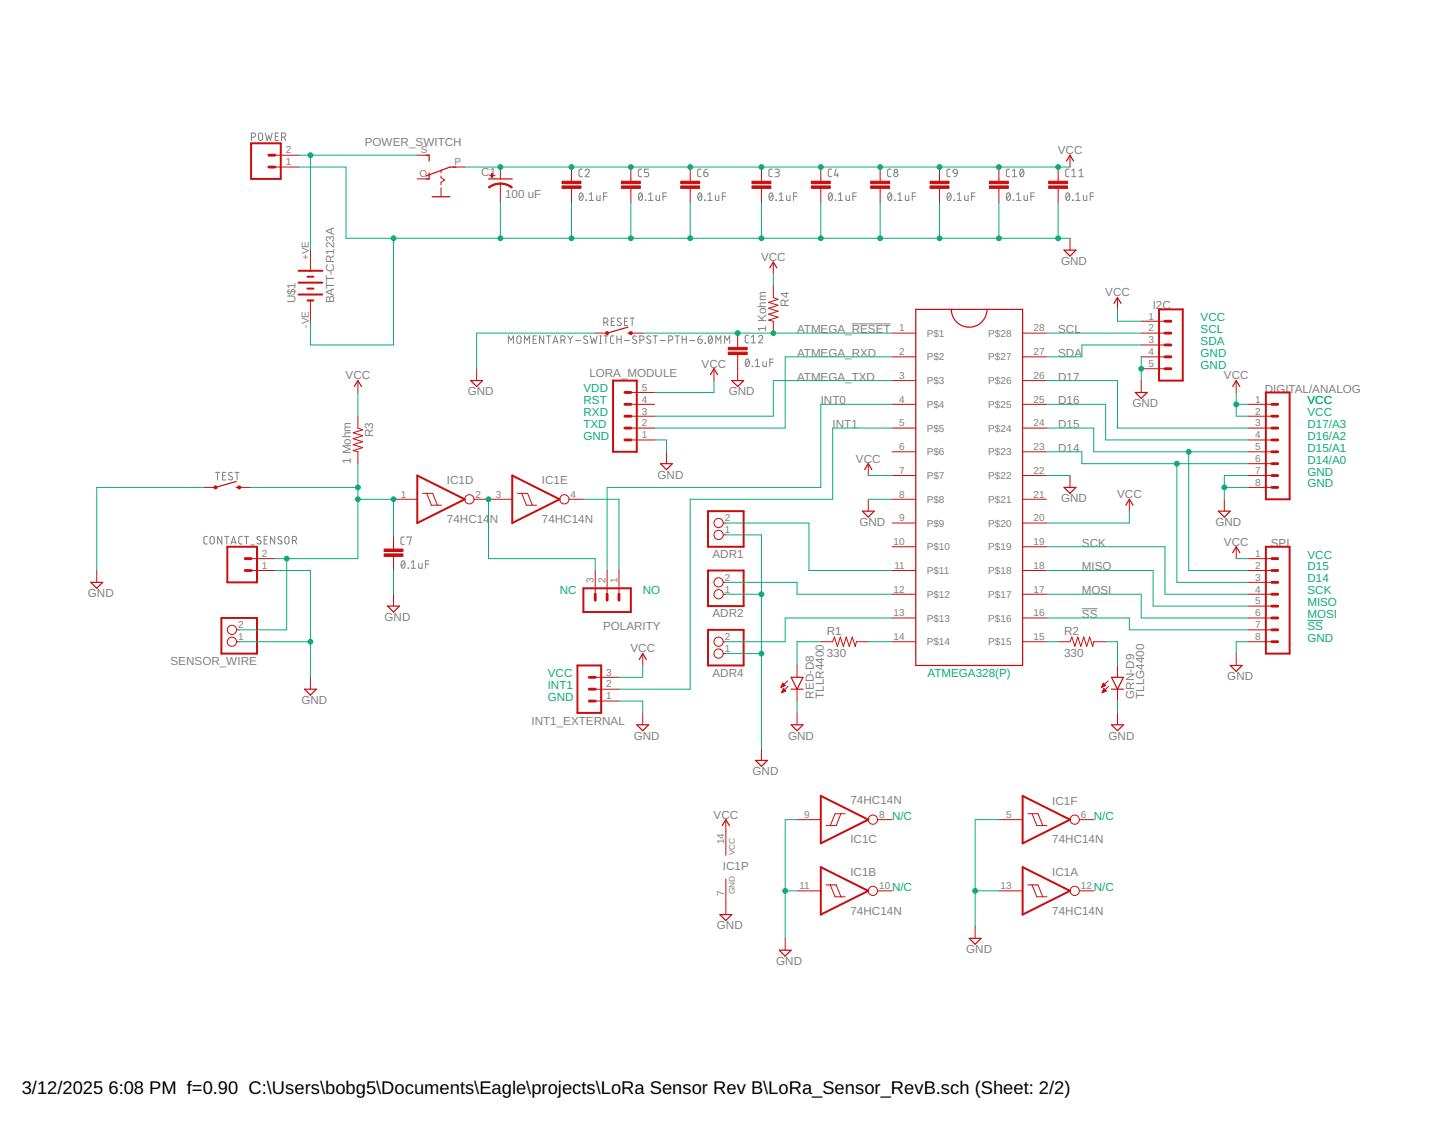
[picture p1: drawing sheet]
<svg xmlns="http://www.w3.org/2000/svg" width="279mm" height="216mm" viewBox="0 0 279 216" stroke-linecap="round" stroke-linejoin="round" font-family="sans-serif">
<g fill="none" stroke="#808080" stroke-width=".19">
<path d="M48.4 26.4h.4a.4 .4 0 0 0 .4-.4 .4 .4 0 0 0-.4-.4h-.4v1.5M49.9 25.7l.3-.1 .2 .1 .2 1a.4 .4 0 0 1-.4 .4 .4 .4 0 0 1-.4-.4zM51.1 25.6l.3 1.5 .4-1 .3 1 .3-1.5M53 26.3h.5M53.6 25.6h-.6v1.5h.6M54.2 26.4h.4a.4 .4 0 0 0 .4-.4 .4 .4 0 0 0-.4-.4h-.4v1.5M54.7 26.4l.3 .7M111.7 37.3l.2-.2a.86 .86 0 0 1 0 1.5 .91 .91 0 0 1-.2-1.3zM112.1 32.6h-.4l-.2 .3v.9l.2 .2h.4M112.2 37.5l-.6 .8M112.7 32.9a.41 .41 0 0 1 .5-.3 .41 .41 0 0 1 .2 .6l-.7 .8h.8M112.8 38.5l.1 .1z"/>
<path d="M113.5 38.6h.8M113.5 37.5l.4-.4v1.5M114.9 37.6v.9l.2 .1h.4v-1M116.2 37.8h.7M116.9 37.1h-.7v1.5M123.1 37.3l.2-.2a.86 .86 0 0 1 0 1.5 .91 .91 0 0 1-.2-1.3zM123.6 32.6h-.5l-.2 .3v.9l.2 .2h.5M123.7 37.5l-.7 .8M124.3 38.5l.1 .1zM124.9 38.6h.8M124.9 37.5l.4-.4v1.5M124.9 32.6h-.8v.6h.5a.41 .41 0 0 1 .3 .4 .41 .41 0 0 1-.3 .4h-.5"/>
<path d="M126.3 37.6v.9l.3 .1h.4v-1M127.7 37.8h.6M128.3 37.1h-.6v1.5M134.5 37.3l.2-.2a.84 .84 0 0 1 0 1.5 .93 .93 0 0 1-.2-1.3zM135 32.6h-.4l-.3 .3 .1 .9 .2 .2h.4M135.1 37.5l-.7 .8M135.5 33.2h.5a.41 .41 0 0 1 .3 .5 .41 .41 0 0 1-.4 .3 .41 .41 0 0 1-.4-.4zM135.7 38.5l.1 .1zM136.2 32.6l-.4 .1-.3 .5M136.3 38.6h.8M136.3 37.5l.4-.4v1.5M137.8 37.6v.9l.2 .1h.4v-1"/>
<path d="M139.1 37.8h.6M139.7 37.1h-.6v1.5M148.3 37.3l.2-.2a.86 .86 0 0 1 0 1.5 .93 .93 0 0 1-.2-1.3zM148.7 32.6h-.4l-.2 .3v.9l.2 .2h.4M148.8 37.5l-.7 .8M149.2 32.6h.5l.4 .2-.2 .4h-.5M149.4 38.5l.1 .1zM149.6 33.2a.4 .4 0 0 1 .5 .4 .4 .4 0 0 1-.5 .4h-.4M150 38.6h.8M150 37.5l.4-.4v1.5M151.5 37.6v.9l.2 .1h.4v-1M152.8 37.8h.7"/>
<path d="M153.5 37.1h-.7v1.5M159.7 37.3l.2-.2a.86 .86 0 0 1 0 1.5 .89 .89 0 0 1-.2-1.3zM160.1 32.6h-.4l-.2 .3v.9l.2 .2h.4M160.2 37.5l-.6 .8M160.8 38.5l.1 .1zM161 32.6l-.3 1.1h.8M161.2 33.4v.6M161.5 38.6h.8M161.5 37.5l.4-.4v1.5M162.9 37.6v.9l.3 .1h.4v-1M164.2 37.8h.7M164.9 37.1h-.7v1.5"/>
<path d="M171.1 37.3l.2-.2a.86 .86 0 0 1 0 1.5 .89 .89 0 0 1-.2-1.3zM171.6 32.6h-.5l-.2 .3v.9l.2 .2h.5M171.6 37.5l-.6 .8M172.3 38.5v.1zM172.9 38.6h.8M172.9 37.5l.4-.4v1.5M174.3 37.6v.8l.3 .2h.4v-1M175.7 37.8h.6M176.3 37.1h-.6v1.5M182.5 37.3l.3-.2a.86 .86 0 0 1 0 1.5 .91 .91 0 0 1-.3-1.3zM183 32.6h-.5l-.1 .3v.9l.1 .2h.5M183.1 37.5l-.7 .8"/>
<path d="M183.6 32.7l.3-.1 .3 .1 .1 .7-.7-.1-.1-.3zM183.7 38.5l.1 .1zM184.3 38.6h.8M184.3 37.5l.4-.4v1.5M184.3 33.4l-.1 .4-.5 .2M185.8 37.6v.8l.2 .2h.4v-1M187.1 37.8h.6M187.7 37.1h-.6v1.5M194 37.3l.2-.2a.86 .86 0 0 1 0 1.5 .91 .91 0 0 1-.2-1.3zM194.4 32.6h-.4l-.2 .3v.9l.2 .2h.4M194.5 37.5l-.7 .8M194.9 34h.9"/>
<path d="M194.9 32.9l.4-.3v1.4M195.1 38.5l.1 .1zM195.7 38.6h.9M195.7 37.5l.5-.4v1.5M196.5 32.7l.3-.1a.86 .86 0 0 1 0 1.4 .91 .91 0 0 1-.3-1.3zM197.1 32.9l-.7 .8M197.2 37.6v.8l.2 .2h.4v-1M198.5 37.8h.7M199.2 37.1h-.7v1.5M205.4 37.3l.2-.2a.86 .86 0 0 1 0 1.5 .91 .91 0 0 1-.2-1.3zM205.8 32.6h-.4l-.2 .3v.9l.2 .2h.4M205.9 37.5l-.6 .8"/>
<path d="M206.4 34h.8M206.4 32.9l.4-.3v1.4M206.5 38.5l.1 .1zM207.2 38.6h.8M207.2 37.5l.4-.4v1.5M207.8 34h.8M207.8 32.9l.4-.3v1.4M208.6 37.6v.9l.3 .1h.4v-1M209.9 37.8h.7M210.6 37.1h-.7v1.5M97.9 66.1v-1.4l.5 .8 .5-.8v1.4M99.6 64.8l.3-.1 .3 .1 .1 .9a.4 .4 0 0 1-.4 .4 .4 .4 0 0 1-.4-.4z"/>
<path d="M101 66.1v-1.4l.5 .8 .5-.8v1.4M102.7 65.3h.4M103.3 64.7h-.6v1.4h.6M104.7 64.7v1.4l-.8-1.4v1.4M105.2 64.7h.8M105.6 64.7v1.4M106.5 66.1l.5-1.4 .4 1.4M106.6 65.8h.7M108 65.5h.4a.41 .41 0 0 0 .4-.4 .41 .41 0 0 0-.4-.4h-.4v1.4M108.5 65.5l.3 .6M109.3 64.7l.5 .7M109.8 65.4v.7"/>
<path d="M110.3 64.7l-.5 .7M110.8 65.6h1M113.1 64.8a.37 .37 0 0 0-.5-.1 .37 .37 0 0 0-.1 .5l.7 .5a.41 .41 0 0 1-.3 .5 .41 .41 0 0 1-.5-.2M113.7 64.7l.3 1.4 .3-.9 .3 .9 .4-1.4M115.5 66.1h.3M115.5 64.7h.3M115.6 64.7v1.4M116.3 62.1h.4a.41 .41 0 0 0 .4-.4 .41 .41 0 0 0-.4-.4h-.4v1.4M116.3 64.7h.8M116.7 64.7v1.4M116.8 62.1l.3 .6M117.7 61.9h.5"/>
<path d="M118.2 64.7h-.4l-.2 .3v1l.2 .1h.4M118.4 61.3h-.7v1.4h.7M118.8 65.3h.8M118.8 64.7v1.4M119.6 61.4l-.5-.1-.2 .3 .1 .2 .5 .3a.36 .36 0 0 1 0 .6 .36 .36 0 0 1-.5-.1l-.2-.1M119.6 64.7v1.4M120.2 65.6h1M120.2 61.9h.5M120.9 61.3h-.7v1.4h.7M121.3 61.3h.8M121.7 61.3v1.4M122.5 64.8a.37 .37 0 0 0-.5-.1 .37 .37 0 0 0-.1 .5l.5 .4a.34 .34 0 0 1 .1 .4 .34 .34 0 0 1-.4 .1l-.3-.1"/>
<path d="M123.2 65.5h.4a.41 .41 0 0 0 .4-.4 .41 .41 0 0 0-.4-.4h-.4v1.4M125.2 64.8a.37 .37 0 0 0-.5-.1 .37 .37 0 0 0-.1 .5l.6 .4a.37 .37 0 0 1 0 .5 .37 .37 0 0 1-.5 0l-.2-.1M125.8 64.7h.8M126.2 64.7v1.4M127.1 65.6h1M128.8 65.5h.4a.41 .41 0 0 0 .4-.4 .41 .41 0 0 0-.4-.4h-.4v1.4M130 64.7h.8M130.4 64.7v1.4M131.4 65.3h.8M131.4 64.7v1.4M132.2 64.7v1.4M132.8 65.6h1"/>
<path d="M134.4 65.3h.5a.41 .41 0 0 1 .3 .5 .41 .41 0 0 1-.4 .3 .41 .41 0 0 1-.4-.4zM135 64.7l-.3 .1-.3 .5M135.8 66.1h.1M136.5 64.8l.3-.1a.86 .86 0 0 1 0 1.4 .9 .9 0 0 1-.3-1.3zM137.1 65l-.6 .8M137.8 66.1v-1.4l.5 .8 .5-.8v1.4M139.5 66.1v-1.4l.5 .8 .5-.8v1.4M143.7 69.2h.2a.84 .84 0 0 1 0 1.4 .95 .95 0 0 1-.2-1.4zM144.1 64.6h-.4l-.2 .3v.9l.2 .2h.4M144.2 69.5l-.6 .8M144.7 66h.8M144.7 64.9l.4-.3v1.4"/>
<path d="M144.8 70.5l.1 .1zM145.5 70.6h.8M145.5 69.5l.4-.3v1.4M146.1 64.9a.41 .41 0 0 1 .5-.3 .41 .41 0 0 1 .2 .6l-.7 .8h.8M146.9 69.6v.9l.3 .1h.4v-1M148.2 69.8h.7M148.9 69.2h-.7v1.4M164 62.4h7.5M41.5 91h.8M41.9 91v1.4M42.9 91.6h.4M43.5 91h-.6v1.4h.6"/>
<path d="M44.7 91.1a.37 .37 0 0 0-.6-.1 .37 .37 0 0 0 .1 .6l.4 .2a.34 .34 0 0 1 .1 .5 .34 .34 0 0 1-.4 .1l-.3-.2M45.2 91h.9M45.7 91v1.4M39.9 103.3h-.4l-.2 .3v1l.2 .2h.4M40.6 103.4l.3-.1 .2 .1 .2 1a.4 .4 0 0 1-.4 .4 .4 .4 0 0 1-.5-.4zM42.7 103.3v1.5l-.8-1.5v1.5M43.3 103.3h.8M43.7 103.3v1.5M44.5 104.8l.5-1.5 .5 1.5M44.6 104.4h.7M46.6 103.3h-.4l-.2 .3v1l.2 .2h.4M47.1 103.3h.8"/>
<path d="M47.5 103.3v1.5M48.3 104.9h.7M50.2 103.4l-.5-.1-.2 .3 .2 .3 .4 .3a.37 .37 0 0 1 0 .5 .37 .37 0 0 1-.5 0l-.2-.1M50.9 104h.5M51.5 103.3h-.6v1.5h.6M52.9 103.3v1.5l-.8-1.5v1.5M54.2 103.4a.37 .37 0 0 0-.6 0 .37 .37 0 0 0 .1 .5l.4 .3a.34 .34 0 0 1 .2 .4 .34 .34 0 0 1-.5 .2l-.3-.2M54.9 103.4l.3-.1 .3 .1 .1 1a.4 .4 0 0 1-.4 .4 .4 .4 0 0 1-.4-.4zM56.3 104.1h.4a.4 .4 0 0 0 .4-.4 .4 .4 0 0 0-.4-.4h-.4v1.5M56.8 104.1l.3 .7M77.4 108.1l.2-.1a.86 .86 0 0 1 0 1.5 .88 .88 0 0 1-.2-1.4zM77.9 103.4l-.5 .1-.2 .3v.9l.2 .2h.5"/>
<path d="M77.9 108.3l-.6 .8M78.4 103.6v-.2h.8l-.4 1.5M78.6 109.4h.1M79.2 109.5h.8M79.2 108.3l.4-.3v1.5M80.6 108.5v.7l.2 .3h.5v-1M82 108.6h.6M82.6 108h-.6v1.5M208.3 117.2h3"/>
<circle cx="172.5" cy="33.6" r=".41"/>
<circle cx="172.5" cy="32.9" r=".32"/>
</g>
<g fill="none" stroke="#c90d0c" stroke-width=".23">
<path d="M82.1 29.9h.5v1.1M82.6 33.3v1.2h-.5M83.2 37.9h3.4M87.8 32.2h-1.2l-4.5 1.7M94.1 34.5h4.5M205.4 31l.6-1.1 .7 1.1M148.2 51.6l.7-1.1 .7 1.1M176.3 59.6h20.6v68.6h-20.6zM183.2 59.6a3.4 3.4 0 0 0 3.4 3.4 3.4 3.4 0 0 0 3.5-3.4M204.9 48.2h2.3l-1.2 1.1zM214.5 58.4l.7-1.1 .7 1.1M68.2 74.4l.7-1.1 .7 1.1"/>
<path d="M90.6 73.3h2.3l-1.1 1.1zM120.9 64.2h.6M120.9 63l-4 1.2M136.8 72.2l.7-1.2 .7 1.2M140.9 73.3h2.3l-1.2 1.1zM218.6 75.6h2.3l-1.1 1.1zM237.4 74.4l.6-1.1 .7 1.1M45.5 93.9h.6M45.5 92.7l-4 1.2M127.2 89.3h2.3l-1.2 1.1zM166.1 98.4h2.2l-1.1 1.2zM166.5 90.4l.7-1.1 .7 1.1"/>
<path d="M204.9 93.9h2.3l-1.2 1.1zM216.8 97.3l.7-1.1 .7 1.1M234.6 98.4h2.3l-1.1 1.2zM17.5 112.2h2.3l-1.2 1.1zM74.6 116.7h2.3l-1.1 1.2zM237.4 106.4l.6-1.1 .7 1.1M58.6 132.7h2.3l-1.1 1.2zM122.6 139.6h2.3l-1.1 1.1zM123.1 127l.7-1.1 .7 1.1M152.3 132.7h2.3M152.3 130.5h2.3l-1.1 2.2zM152.3 139.6h2.3l-1.1 1.1z"/>
<path d="M214 130.5h2.3l-1.1 2.2zM214 132.7h2.3M214 139.6h2.3l-1.1 1.1zM236.9 128.2h2.3l-1.2 1.1zM139.1 159l.7-1.1 .7 1.1M145.5 146.5h2.3l-1.2 1.1zM138.6 176.1h2.3l-1.1 1.2zM150.1 183h2.2l-1.1 1.1zM186.6 180.7h2.3l-1.1 1.2z"/>
</g>
<g fill="none" stroke="#c90d0c" stroke-width=".19">
<path d="M52.9 32.2h4.6M52.9 29.9h4.6M80.3 29.9h2.3M80.3 34.5h2.3M84.9 32.7v.6M84.9 33.9v.3l.7 .5-.7 .4v.5M84.9 36.2v1.7M87.2 32.2h2.3M96.4 32.2v2.3M96.4 35.4v3.6M110 32.2v2.7M110 36.3v2.7"/>
<path d="M121.5 32.2v2.7M121.5 36.3v2.7M132.9 32.2v2.7M132.9 36.3v2.7M146.6 32.2v2.7M146.6 36.3v2.7M158.1 32.2v2.7M158.1 36.3v2.7M169.5 32.2v2.7M169.5 36.3v2.7M180.9 32.2v2.7M180.9 36.3v2.7"/>
<path d="M192.3 32.2v2.7M192.3 36.3v2.7M203.8 32.2v2.7M203.8 36.3v2.7M206 29.9v2.3M59.8 48.2v4M59.8 57.9v4M148.9 55v2.3l.9 .4-1.8 .5 1.8 .6-1.8 .6 1.8 .5-1.8 .6 1.8 .6-1.8 .6 .9 .2v2.3M148.9 50.5v2.2M206 45.9v2.3M215.2 57.3v2.3M68.9 73.3v2.3"/>
<path d="M91.8 71v2.3M114.6 64.2h2.3M121.5 64.2h2.3M121.5 77.9h4.5M121.5 75.6h4.5M137.5 71v2.3M142 64.2v2.7M142 68.3v5M171.8 64.2h4.5M171.8 68.7h4.5M171.8 73.3h4.5M171.8 77.9h4.5"/>
<path d="M196.9 64.2h4.6M196.9 68.7h4.6M196.9 73.3h4.6M196.9 77.9h4.6M219.8 64.2h4.5M219.8 68.7h4.5M219.8 61.9h4.5M219.8 66.4h4.5M219.8 71h4.5M219.8 73.3v2.3M238 73.3v2.3M240.3 77.9h4.6"/>
<path d="M39.2 93.9h2.3M46.1 93.9h2.2M68.9 80.2v2.2l.9 .4-1.8 .6 1.8 .5-1.8 .6 1.8 .6-1.8 .5 1.8 .6-1.8 .6 .9 .2v2.3M75.8 96.2h4.5M81.4 95h1.9l.9 2.3M82.2 95l.9 2.3h1.9M91.3 96.2h7.3M99.7 95h1.9l.9 2.3M100.5 95l.9 2.3h1.9M109.6 96.2h2.7M121.5 82.4h4.5M121.5 80.2h4.5"/>
<path d="M121.5 84.7h4.5M128.3 87v2.3M167.2 89.3v2.3M167.2 96.2v2.2M171.8 82.4h4.5M171.8 87h4.5M171.8 91.6h4.5M171.8 96.2h4.5M196.9 82.4h4.6M196.9 87h4.6M196.9 91.6h4.6M196.9 96.2h4.6"/>
<path d="M206 91.6v2.3M217.5 96.2v2.2M235.8 96.2v2.2M240.3 82.4h4.6M240.3 87h4.6M240.3 91.6h4.6M240.3 80.2h4.6M240.3 84.7h4.6M240.3 89.3h4.6M240.3 93.9h4.6M18.6 109.9v2.3M48.3 109.9h4.6"/>
<path d="M48.3 107.6h4.6M75.8 103v2.8M75.8 107.1v2.8M75.8 114.4v2.3M114.6 109.9v4.5M116.9 109.9v4.5M119.2 109.9v4.5M139.3 100.7h.5M139.3 114.4h.5M139.3 112.2h.5M139.3 103h.5M171.8 100.7h4.5"/>
<path d="M171.8 105.3h4.5M171.8 109.9h4.5M171.8 114.4h4.5M171.8 119h4.5M196.9 100.7h4.6M196.9 105.3h4.6M196.9 109.9h4.6M196.9 114.4h4.6M196.9 119h4.6M238 105.3v2.3M240.3 109.9h4.6M240.3 114.4h4.6"/>
<path d="M240.3 119h4.6M240.3 107.6h4.6M240.3 112.2h4.6M240.3 116.7h4.6M45.6 123.6h.5M45.6 121.3h.5M59.8 130.5v2.2M114.6 135h4.6M114.6 132.7h4.6M114.6 130.5h4.6M123.8 125.9v2.3M123.8 137.3v2.3"/>
<path d="M139.3 123.6h.5M139.3 125.9h.5M150.4 132.3h.1M150.5 132.2h.3M150.5 132.1h.5M150.5 133.4h.1M150.6 132h.6M150.6 133.3h.2M150.6 131.9h.5M150.6 133.2h.5M150.6 131.8h.4M150.7 133.1h.6"/>
<path d="M150.7 131.7h.2M150.7 133h.5M150.7 131.6l-.3 .8M150.7 131.6l.5 .4-.8 .4M150.7 131.6h.1M150.7 132.9h.4M150.8 132.8h.2M150.8 132.7h.1M151.3 133.1l-.4-.5-.4 .8M151.3 133.1l-.8 .3M151.7 131.1l-1.3 1.3M151.8 132.2l-1.3 1.2"/>
<path d="M153.5 128.2v2.3M153.5 132.7v2.3M153.5 137.3v2.3M158.1 123.6h2.2l.4-.9 .5 1.8 .6-1.8 .6 1.8 .6-1.8 .5 1.8 .6-1.8 .6 1.8 .2-.9h2.3M171.8 123.6h4.5M196.9 123.6h4.6M203.8 123.6h2.2l.4-.9 .6 1.8 .5-1.8 .6 1.8 .6-1.8 .6 1.8 .5-1.8 .6 1.8 .2-.9h2.3M212.1 132.3h.1M212.2 132.2h.3M212.2 132.1h.5M212.2 133.4h.1M212.3 132h.6"/>
<path d="M212.3 133.3h.2M212.3 131.9h.5M212.3 133.2h.5M212.3 131.8h.4M212.4 133.1h.6M212.4 131.7h.2M212.4 133h.5M212.4 131.6l.5 .4-.8 .4zM212.4 132.9h.4M212.5 132.8h.2M212.5 132.7h.1M213 133.1l-.4-.5-.4 .8"/>
<path d="M213 133.1l-.8 .3M213.4 131.1l-1.3 1.3M213.5 132.2l-1.3 1.2M215.2 128.2v2.3M215.2 132.7v2.3M215.2 137.3v2.3M238 125.9v2.3M240.3 123.6h4.6M240.3 121.3h4.6M139.8 157.9v6.8M146.6 144.2v2.3M153.5 157.9h4.6"/>
<path d="M161.9 156.7l-.9 2.3h-1.9M162.7 156.7h-1.9l-.9 2.3M169 157.9h2.8M192.3 157.9h4.6M197.9 156.7h2l.9 2.3M198.7 156.7l.9 2.3h2M207.8 157.9h2.8M139.8 169.3v6.8M153.5 171.6h4.6M159.1 170.4h1.9l.9 2.3M159.9 170.4l.9 2.3h1.9M169 171.6h2.8"/>
<path d="M187.8 178.4v2.3M192.3 171.6h4.6M197.9 170.4h2l.9 2.3M198.7 170.4l.9 2.3h2M207.8 171.6h2.8M151.2 180.7v2.3"/>
<circle cx="90.4" cy="96.2" r=".89"/>
<circle cx="108.7" cy="96.2" r=".89"/>
<circle cx="138.4" cy="112.2" r=".89"/>
<circle cx="138.4" cy="103" r=".89"/>
<circle cx="138.4" cy="114.4" r=".89"/>
<circle cx="138.4" cy="100.7" r=".89"/>
<circle cx="44.7" cy="123.6" r=".89"/>
<circle cx="44.7" cy="121.3" r=".89"/>
<circle cx="138.4" cy="125.9" r=".89"/>
<circle cx="138.4" cy="123.6" r=".89"/>
<circle cx="168.1" cy="157.9" r=".89"/>
<circle cx="206.9" cy="157.9" r=".89"/>
<circle cx="168.1" cy="171.6" r=".89"/>
<circle cx="206.9" cy="171.6" r=".89"/>
</g>
<g fill="#c90d0c" stroke="#c90d0c" stroke-width=".19">
<path d="M96.4 35.2l1.2 .2 1.1 .6-.2 .2-1.2-.6-.9-.1z" fill-rule="evenodd"/>
<path d="M94 36l1.1-.6 1.3-.2v.3l-1 .1-1.2 .6z" fill-rule="evenodd"/>
<circle cx="116.9" cy="64.2" r=".3"/>
<circle cx="121.5" cy="64.2" r=".3"/>
<circle cx="41.5" cy="93.9" r=".3"/>
<circle cx="46.1" cy="93.9" r=".3"/>
</g>
<g fill="none" stroke="#c90d0c" stroke-width=".38">
<path d="M48.3 27.6h5.8v6.9h-5.8zM57.5 56.7h4.6M57.5 52.2h4.6M57.5 54.4h4.6M59.2 57.9h1.1M59.2 53.3h1.1M59.2 55.6h1.1M223.2 59.6h4.6v13.7h-4.6zM118 73.3h4.6v13.7h-4.6zM243.8 75.6h4.5v20.6h-4.5zM80.3 91.6l9.2 4.6-9.2 4.5zM98.6 91.6l9.2 4.6-9.2 4.5z"/>
<path d="M136.3 98.4h6.9v6.9h-6.9zM42.6 119h6.9v6.9h-6.9zM43.8 105.3h5.7v6.9h-5.7zM112.3 113.3h9.2v4.6h-9.2zM136.3 109.9h6.9v6.8h-6.9zM243.8 105.3h4.5v20.6h-4.5zM111.2 128.2h4.6v9.1h-4.6zM136.3 121.3h6.9v6.9h-6.9zM158.1 153.3l9.1 4.6-9.1 4.5zM196.9 153.3l9.1 4.6-9.1 4.5zM158.1 167l9.1 4.6-9.1 4.5zM196.9 167l9.1 4.6-9.1 4.5z"/>
</g>
<g fill="none" stroke="#c90d0c" stroke-width=".55">
<path d="M51.8 29.9h1.1M51.8 32.2h1.1M120.3 77.9h1.2M120.3 75.6h1.2M224.3 66.4h1.2M224.3 64.2h1.2M224.3 61.9h1.2M224.3 71h1.2M224.3 68.7h1.2M244.9 77.9h1.1M120.3 82.4h1.2M120.3 80.2h1.2"/>
<path d="M120.3 84.7h1.2M244.9 82.4h1.1M244.9 80.2h1.1M244.9 87h1.1M244.9 84.7h1.1M244.9 93.9h1.1M244.9 91.6h1.1M244.9 89.3h1.1M47.2 107.6h1.1M47.2 109.9h1.1M114.6 114.4v1.2M116.9 114.4v1.2"/>
<path d="M119.2 114.4v1.2M244.9 107.6h1.1M244.9 109.9h1.1M244.9 112.2h1.1M244.9 116.7h1.1M244.9 114.4h1.1M244.9 119h1.1M113.5 130.5h1.1M113.5 132.7h1.1M113.5 135h1.1M244.9 123.6h1.1M244.9 121.3h1.1"/>
</g>
<g fill="#c90d0c" stroke="#c90d0c" stroke-width=".19">
<path d="M94.3 33.7h.8v.2h-.8z"/>
<path d="M94.7 33.4h.1v.8h-.1z"/>
<path d="M108.2 35.8h3.7v.5h-3.7z"/>
<path d="M108.2 34.9h3.7v.5h-3.7z"/>
<path d="M144.8 35.8h3.6v.5h-3.6z"/>
<path d="M144.8 34.9h3.6v.5h-3.6z"/>
<path d="M156.2 35.8h3.7v.5h-3.7z"/>
<path d="M156.2 34.9h3.7v.5h-3.7z"/>
<path d="M119.7 35.8h3.6v.5h-3.6z"/>
<path d="M119.7 34.9h3.6v.5h-3.6z"/>
<path d="M131.1 35.8h3.6v.5h-3.6z"/>
<path d="M131.1 34.9h3.6v.5h-3.6z"/>
<path d="M74 106.7h3.6v.4h-3.6z"/>
<path d="M74 105.7h3.6v.5h-3.6z"/>
<path d="M167.7 35.8h3.6v.5h-3.6z"/>
<path d="M167.7 34.9h3.6v.5h-3.6z"/>
<path d="M179.1 35.8h3.6v.5h-3.6z"/>
<path d="M179.1 34.9h3.6v.5h-3.6z"/>
<path d="M190.5 35.8h3.7v.5h-3.7z"/>
<path d="M190.5 34.9h3.7v.5h-3.7z"/>
<path d="M201.9 35.8h3.7v.5h-3.7z"/>
<path d="M201.9 34.9h3.7v.5h-3.7z"/>
<path d="M140.2 67.8h3.7v.5h-3.7z"/>
<path d="M140.2 66.9h3.7v.5h-3.7z"/>
</g>
<g fill="none" stroke="#0dab76" stroke-width=".19">
<path d="M57.5 32.2h9.1v13.7h139.4M57.5 29.9h22.8M59.8 29.9v18.3M89.5 32.2h116.5M96.4 39v6.9M110 39v6.9M121.5 39v6.9M132.9 39v6.9M146.6 39v6.9M158.1 39v6.9M169.5 39v6.9M180.9 39v6.9"/>
<path d="M192.3 39v6.9M203.8 39v6.9M75.8 45.9v20.5h-16v-4.5M148.9 52.7v2.3M215.2 59.6v2.3h4.6M68.9 75.6v4.6M114.6 64.2h-22.8v6.8M123.8 64.2h48M137.5 73.3v2.3h-11.5M171.8 77.9h-13.7v16h-41.2v16M171.8 68.7h-20.6v13.7h-25.2M171.8 73.3h-22.9v6.9h-22.9"/>
<path d="M201.5 64.2h18.3M201.5 73.3h13.7v9.1h25.1M201.5 77.9h11.4v6.8h27.4M219.8 66.4h-11.5v2.3h-6.8M219.8 68.7v4.6M238 75.6v4.6h2.3M238 77.9h2.3M39.2 93.9h-20.6v16M48.3 93.9h20.6M68.9 96.2h6.9v6.8M68.9 89.3v18.3h-16M94.1 96.2v11.4h20.5v2.3"/>
<path d="M112.3 96.2h6.9v13.7M126 84.7h2.3v2.3M167.2 96.2h4.6M167.2 91.6h4.6M171.8 82.4h-11.5v13.8h-27.4v36.5h-13.7M201.5 91.6h4.5M201.5 82.4h9.1v4.6h29.7M201.5 87h6.8v2.3h32M217.5 98.4v2.3h-16M226.6 89.3v22.9h13.7M228.9 87v22.9h11.4M235.8 93.9h4.5"/>
<path d="M240.3 91.6h-4.5v4.6M52.9 109.9h6.9v20.6M55.2 107.6v13.7h-9.1M75.8 109.9v4.5M139.8 103h6.8v41.2M139.8 112.2h13.7v2.2h18.3M139.8 114.4h6.8M139.8 100.7h16v9.2h16M171.8 119h-20.6v4.6h-11.4M201.5 114.4h18.3v4.6h20.5M201.5 105.3h22.8v9.1h16M201.5 109.9h20.5v6.8h18.3"/>
<path d="M201.5 119h16v2.3h22.8M238 107.6h2.3M251.8 119.5h3M46.1 123.6h13.7M119.2 135h4.6v2.3M123.8 128.2v2.3h-4.6M139.8 125.9h6.8M153.5 135v2.3M158.1 123.6h-4.6v4.6M167.2 123.6h4.6M201.5 123.6h2.3M212.9 123.6h2.3v4.6"/>
<path d="M215.2 135v2.3M240.3 123.6h-2.3v2.3M153.5 157.9h-2.3v22.8M192.3 157.9h-4.5v20.5M151.2 171.6h2.3M187.8 171.6h4.5"/>
</g>
<g fill="#0dab76" stroke="#0dab76" stroke-width=".19">
<circle cx="148.9" cy="64.2" r=".47"/>
<circle cx="142" cy="64.2" r=".47"/>
<circle cx="96.4" cy="45.9" r=".47"/>
<circle cx="110" cy="45.9" r=".47"/>
<circle cx="121.5" cy="45.9" r=".47"/>
<circle cx="132.9" cy="45.9" r=".47"/>
<circle cx="146.6" cy="45.9" r=".47"/>
<circle cx="158.1" cy="45.9" r=".47"/>
<circle cx="169.5" cy="45.9" r=".47"/>
<circle cx="180.9" cy="45.9" r=".47"/>
<circle cx="192.3" cy="45.9" r=".47"/>
<circle cx="203.8" cy="45.9" r=".47"/>
<circle cx="75.8" cy="45.9" r=".47"/>
<circle cx="151.2" cy="171.6" r=".47"/>
<circle cx="187.8" cy="171.6" r=".47"/>
<circle cx="235.8" cy="93.9" r=".47"/>
<circle cx="219.8" cy="71" r=".47"/>
<circle cx="146.6" cy="114.4" r=".47"/>
<circle cx="146.6" cy="125.9" r=".47"/>
<circle cx="59.8" cy="123.6" r=".47"/>
<circle cx="110" cy="32.2" r=".47"/>
<circle cx="121.5" cy="32.2" r=".47"/>
<circle cx="132.9" cy="32.2" r=".47"/>
<circle cx="146.6" cy="32.2" r=".47"/>
<circle cx="158.1" cy="32.2" r=".47"/>
<circle cx="96.4" cy="32.2" r=".47"/>
<circle cx="169.5" cy="32.2" r=".47"/>
<circle cx="180.9" cy="32.2" r=".47"/>
<circle cx="192.3" cy="32.2" r=".47"/>
<circle cx="203.8" cy="32.2" r=".47"/>
<circle cx="238" cy="77.9" r=".47"/>
<circle cx="59.8" cy="29.9" r=".47"/>
<circle cx="75.8" cy="96.2" r=".47"/>
<circle cx="68.9" cy="96.2" r=".47"/>
<circle cx="68.9" cy="93.9" r=".47"/>
<circle cx="55.2" cy="107.6" r=".47"/>
<circle cx="94.1" cy="96.2" r=".47"/>
<circle cx="228.9" cy="87" r=".47"/>
<circle cx="226.6" cy="89.3" r=".47"/>
</g>
<g font-size="3.5">
<text x="4.2" y="210.7">3/12/2025</text>
<text x="20.9" y="210.7">6:08 PM f=0.90 C:\Users\bobg5\Documents\Eagle\projects\LoRa Sensor Rev B\LoRa_Sensor_RevB.sch (Sheet: 2/2)</text>
</g>
<g font-size="2.2" fill="#808080">
<text x="70.2" y="28.1">POWER_SWITCH</text>
<text x="203.7" y="29.7">VCC</text>
<text x="92.7" y="33.9">C1</text>
<text x="97.3" y="38.2">100 uF</text>
<text x="146.5" y="50.2">VCC</text>
<text x="204.3" y="51">GND</text>
<text x="56.9" y="58.5" transform="rotate(-90 56.9 58.5)">U$1</text>
<text x="64.3" y="58.5" transform="rotate(-90 64.3 58.5)">BATT-CR123A</text>
<text x="151.9" y="59" transform="rotate(-90 151.9 59)">R4</text>
<text x="212.8" y="57.1">VCC</text>
<text x="222" y="59.6">I2</text>
<text x="223.8" y="59.6">C</text>
<text x="147.5" y="63.9" transform="rotate(-90 147.5 63.9)">1 Kohm</text>
<text x="153.5" y="64.2">ATMEGA_RESET</text>
<text x="203.8" y="64.2">SCL</text>
<text x="135.1" y="70.8">VCC</text>
<text x="153.5" y="68.7">ATMEGA_RXD</text>
<text x="203.8" y="68.7">SDA</text>
<text x="66.5" y="73.1">VCC</text>
<text x="90.1" y="76.2">GND</text>
<text x="113.5" y="72.6">LORA_MODULE</text>
<text x="140.3" y="76.2">GND</text>
<text x="153.5" y="73.3">ATMEGA_TXD</text>
<text x="158.1" y="77.9">I</text>
<text x="158.7" y="77.9">NT0</text>
<text x="203.8" y="73.3">D17</text>
<text x="203.8" y="77.9">D16</text>
<text x="235.7" y="73.1">VCC</text>
<text x="243.5" y="75.6">DIGITAL/ANALOG</text>
<text x="160.3" y="82.4">I</text>
<text x="160.9" y="82.4">NT1</text>
<text x="203.8" y="82.4">D15</text>
<text x="218" y="78.4">GND</text>
<text x="67.6" y="89.4" transform="rotate(-90 67.6 89.4)">1 Mohm</text>
<text x="71.9" y="84.2" transform="rotate(-90 71.9 84.2)">R3</text>
<text x="164.8" y="89.1">VCC</text>
<text x="203.8" y="87">D14</text>
<text x="86.1" y="93.3">IC1D</text>
<text x="104.3" y="93.3">IC1E</text>
<text x="126.6" y="92.2">GND</text>
<text x="215.1" y="95.9">VCC</text>
<text x="86.1" y="100.7">74HC14</text>
<text x="94.3" y="100.7">N</text>
<text x="104.3" y="100.7">74HC14N</text>
<text x="165.5" y="101.3">GND</text>
<text x="204.3" y="96.7">GND</text>
<text x="234" y="101.3">GND</text>
<text x="137.2" y="107.5">ADR1</text>
<text x="208.3" y="105.3">SCK</text>
<text x="235.7" y="105.1">VCC</text>
<text x="244.7" y="105.3">SPI</text>
<text x="208.3" y="109.9">MISO</text>
<text x="16.9" y="115">GND</text>
<text x="74.1" y="119.6">GND</text>
<text x="137.2" y="118.9">ADR2</text>
<text x="208.3" y="114.4">MOSI</text>
<text x="208.3" y="119">SS</text>
<text x="116.1" y="121.3">POLARITY</text>
<text x="121.4" y="125.6">VCC</text>
<text x="159.2" y="122.2">R1</text>
<text x="204.9" y="122.2">R2</text>
<text x="32.8" y="128.1">SENSOR_WIRE</text>
<text x="137.2" y="130.3">ADR4</text>
<text x="159.2" y="126.6">330</text>
<text x="204.9" y="126.6">330</text>
<text x="236.3" y="131">GND</text>
<text x="58.1" y="135.6">GND</text>
<text x="156.7" y="134.6" transform="rotate(-90 156.7 134.6)">RED-D8</text>
<text x="158.6" y="134.6" transform="rotate(-90 158.6 134.6)">TLLR4400</text>
<text x="218.4" y="134.6" transform="rotate(-90 218.4 134.6)">GRN-D9</text>
<text x="220.3" y="134.6" transform="rotate(-90 220.3 134.6)">TLLG4400</text>
<text x="102.4" y="139.6">INT1_EXTERNAL</text>
<text x="122.1" y="142.4">GND</text>
<text x="151.8" y="142.4">GND</text>
<text x="213.5" y="142.4">GND</text>
<text x="144.9" y="149.3">GND</text>
<text x="163.8" y="154.9">74HC14N</text>
<text x="202.6" y="155">IC1F</text>
<text x="137.4" y="157.6">VCC</text>
<text x="139.2" y="167.6">IC1P</text>
<text x="163.8" y="162.3">IC1C</text>
<text x="202.6" y="162.4">74HC14N</text>
<text x="163.8" y="168.7">IC1B</text>
<text x="202.6" y="168.7">IC1A</text>
<text x="138.1" y="179">GND</text>
<text x="163.8" y="176.2">74HC14N</text>
<text x="202.6" y="176.2">74HC14N</text>
<text x="149.5" y="185.9">GND</text>
<text x="186" y="183.6">GND</text>
</g>
<g font-size="2.2" fill="#0dab76">
<text x="231.2" y="61.9">VCC</text>
<text x="231.2" y="64.2">SCL</text>
<text x="231.2" y="66.4">SDA</text>
<text x="231.2" y="68.7">GND</text>
<text x="231.2" y="71">GND</text>
<text x="112.3" y="77.9">RST</text>
<text x="112.3" y="75.6">VDD</text>
<text x="251.8" y="77.9">VCC</text>
<text x="112.3" y="82.4">TXD</text>
<text x="112.3" y="80.2">RXD</text>
<text x="251.8" y="80.2">VCC</text>
<text x="251.8" y="82.4">D17/A3</text>
<text x="112.3" y="84.7">GND</text>
<text x="251.8" y="84.7">D16/A2</text>
<text x="251.8" y="87">D15/A1</text>
<text x="251.8" y="89.3">D14/A0</text>
<text x="251.8" y="91.6">GND</text>
<text x="251.8" y="93.9">GND</text>
<text x="251.8" y="107.6">VCC</text>
<text x="251.8" y="109.9">D15</text>
<text x="251.8" y="112.2">D14</text>
<text x="107.8" y="114.4">NC</text>
<text x="123.8" y="114.4">NO</text>
<text x="251.8" y="114.4">SCK</text>
<text x="251.8" y="116.7">MISO</text>
<text x="251.8" y="119">MOSI</text>
<text x="251.8" y="121.3">SS</text>
<text x="251.8" y="123.6">GND</text>
<text x="105.5" y="130.4">VCC</text>
<text x="178.6" y="130.4">ATMEGA328(P)</text>
<text x="105.5" y="132.7">INT1</text>
<text x="105.5" y="135">GND</text>
<text x="171.8" y="157.9">N/C</text>
<text x="210.6" y="157.9">N/C</text>
<text x="171.8" y="171.6">N/C</text>
<text x="210.6" y="171.6">N/C</text>
</g>
<g font-size="1.9" fill="#808080">
<text x="55" y="29.6">2</text>
<text x="81" y="29.6">S</text>
<text x="55" y="31.8">1</text>
<text x="80.8" y="34.1">O</text>
<text x="87.5" y="31.8">P</text>
<text x="59.5" y="50.1" transform="rotate(-90 59.5 50.1)">+VE</text>
<text x="59.5" y="63.1" transform="rotate(-90 59.5 63.1)">-VE</text>
<text x="173.2" y="63.8">1</text>
<text x="178.4" y="64.8">P$1</text>
<text x="190.3" y="64.9">P$28</text>
<text x="199" y="63.8">28</text>
<text x="221.1" y="61.6">1</text>
<text x="221.1" y="63.8">2</text>
<text x="173.2" y="68.4">2</text>
<text x="178.4" y="69.4">P$2</text>
<text x="190.3" y="69.4">P$27</text>
<text x="199" y="68.4">27</text>
<text x="221.1" y="66.1">3</text>
<text x="221.1" y="68.4">4</text>
<text x="221.1" y="70.7">5</text>
<text x="123.6" y="77.6">4</text>
<text x="123.6" y="75.3">5</text>
<text x="173.2" y="73">3</text>
<text x="173.2" y="77.6">4</text>
<text x="178.4" y="74">P$3</text>
<text x="190.3" y="74">P$26</text>
<text x="199" y="77.6">25</text>
<text x="199" y="73">26</text>
<text x="241.7" y="77.6">1</text>
<text x="123.6" y="82.1">2</text>
<text x="123.6" y="79.8">3</text>
<text x="173.2" y="82.1">5</text>
<text x="178.4" y="78.6">P$4</text>
<text x="178.4" y="83.1">P$5</text>
<text x="190.3" y="83.1">P$24</text>
<text x="190.3" y="78.6">P$25</text>
<text x="199" y="82.1">24</text>
<text x="241.7" y="79.8">2</text>
<text x="241.7" y="82.1">3</text>
<text x="123.6" y="84.4">1</text>
<text x="173.2" y="86.7">6</text>
<text x="178.4" y="87.7">P$6</text>
<text x="190.3" y="87.7">P$23</text>
<text x="199" y="86.7">23</text>
<text x="241.7" y="84.4">4</text>
<text x="241.7" y="86.7">5</text>
<text x="241.7" y="89">6</text>
<text x="77.2" y="95.8">1</text>
<text x="91.6" y="95.8">2</text>
<text x="95.4" y="95.8">3</text>
<text x="109.9" y="95.8">4</text>
<text x="173.2" y="91.3">7</text>
<text x="173.2" y="95.8">8</text>
<text x="178.4" y="92.3">P$7</text>
<text x="190.3" y="92.3">P$22</text>
<text x="199" y="95.8">21</text>
<text x="199" y="91.3">22</text>
<text x="241.7" y="91.3">7</text>
<text x="241.7" y="93.6">8</text>
<text x="139.6" y="100.4">2</text>
<text x="173.2" y="100.4">9</text>
<text x="178.4" y="96.8">P$8</text>
<text x="178.4" y="101.4">P$9</text>
<text x="190.3" y="101.4">P$20</text>
<text x="190.3" y="96.9">P$21</text>
<text x="199" y="100.4">20</text>
<text x="50.4" y="107.3">2</text>
<text x="139.6" y="102.7">1</text>
<text x="172.1" y="105">10</text>
<text x="178.4" y="106">P$10</text>
<text x="190.3" y="106">P$19</text>
<text x="199" y="105">19</text>
<text x="241.7" y="107.3">1</text>
<text x="50.4" y="109.6">1</text>
<text x="114.3" y="112.3" transform="rotate(-90 114.3 112.3)">3</text>
<text x="116.6" y="112.3" transform="rotate(-90 116.6 112.3)">2</text>
<text x="118.9" y="112.3" transform="rotate(-90 118.9 112.3)">1</text>
<text x="139.6" y="111.8">2</text>
<text x="172.2" y="109.6">11</text>
<text x="178.4" y="110.6">P$11</text>
<text x="190.3" y="110.6">P$18</text>
<text x="199" y="109.6">18</text>
<text x="241.7" y="109.6">2</text>
<text x="241.7" y="111.8">3</text>
<text x="139.6" y="114.1">1</text>
<text x="172.1" y="114.1">12</text>
<text x="172.1" y="118.7">13</text>
<text x="178.4" y="115.1">P$12</text>
<text x="178.4" y="119.7">P$13</text>
<text x="190.3" y="119.7">P$16</text>
<text x="190.3" y="115.1">P$17</text>
<text x="199" y="118.7">16</text>
<text x="199" y="114.1">17</text>
<text x="241.7" y="114.1">4</text>
<text x="241.7" y="116.4">5</text>
<text x="241.7" y="118.7">6</text>
<text x="45.9" y="123.3">1</text>
<text x="45.9" y="121">2</text>
<text x="139.6" y="125.6">1</text>
<text x="139.6" y="123.3">2</text>
<text x="172.1" y="123.3">14</text>
<text x="178.4" y="124.3">P$14</text>
<text x="190.3" y="124.3">P$15</text>
<text x="199" y="123.3">15</text>
<text x="241.7" y="121">7</text>
<text x="241.7" y="123.3">8</text>
<text x="116.7" y="130.1">3</text>
<text x="116.7" y="134.7">1</text>
<text x="116.7" y="132.4">2</text>
<text x="154.9" y="157.5">9</text>
<text x="169.3" y="157.5">8</text>
<text x="193.7" y="157.5">5</text>
<text x="208.1" y="157.5">6</text>
<text x="139.4" y="162.6" transform="rotate(-90 139.4 162.6)">14</text>
<text x="139.4" y="172.5" transform="rotate(-90 139.4 172.5)">7</text>
<text x="153.9" y="171.3">11</text>
<text x="169.3" y="171.3">10</text>
<text x="192.6" y="171.3">13</text>
<text x="208.1" y="171.3">12</text>
</g>
<g font-size="1.6" fill="#808080">
<text x="141.5" y="164.7" transform="rotate(-90 141.5 164.7)">VCC</text>
<text x="141.5" y="172.3" transform="rotate(-90 141.5 172.3)">GND</text>
</g>
</svg>
